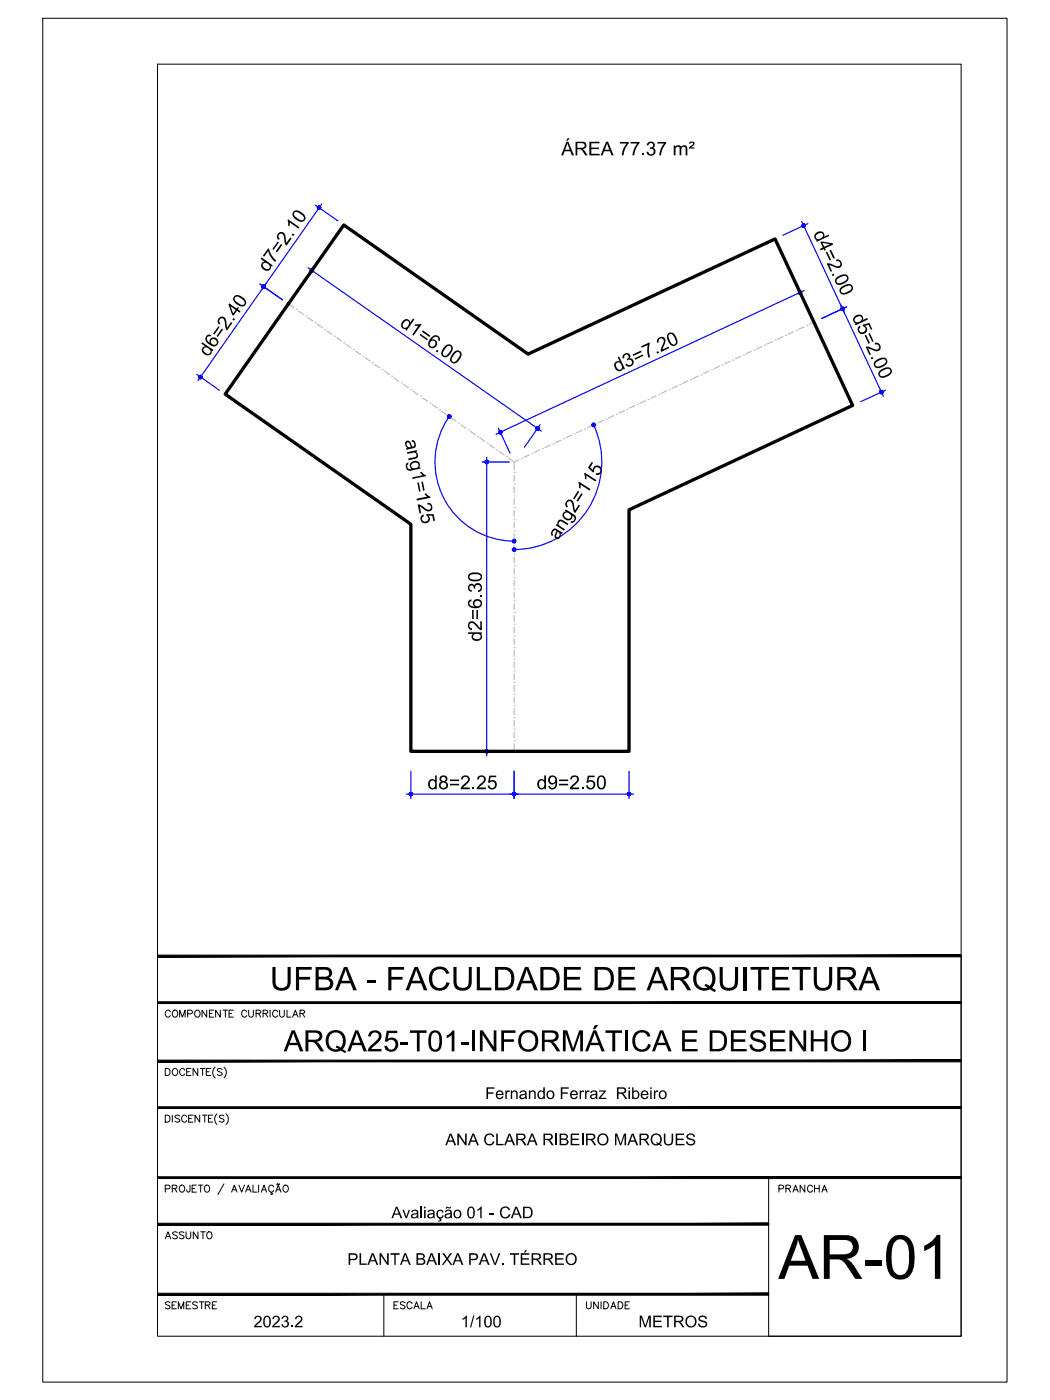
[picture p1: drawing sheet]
<svg xmlns="http://www.w3.org/2000/svg" width="229mm" height="305mm" viewBox="0 0 229 305" stroke-linecap="round" stroke-linejoin="round" font-family="sans-serif">
<!-- layer: ARQ_EIXO CINZA 04 -->
<g fill="none" stroke="#bababa" stroke-width=".25">
<path d="M62.8 66.2l1.2 .8M64.5 67.4h.1M65 67.7l1 .8M66.5 68.8h.1M67.1 69.2l1 .7M68.6 70.3h.1M69.1 70.6l1.1 .8M70.7 71.7h.1M71.2 72.1l1.1 .7M72.8 73.2h.1M73.3 73.5l1 .8M74.9 74.6h.1"/>
<path d="M75.4 75l1.1 .7M77 76.1h.1M77.5 76.5l1 .7M79 77.6h.1M79.5 77.9l1.1 .8M81.1 79h.1M81.6 79.4l1.1 .7M156.6 79.7l-1.1 .6M157.2 79.5h.1M159 78.7l-1.2 .5M159.5 78.4h.1M161.2 77.6l-1.1 .5"/>
<path d="M161.8 77.3h.1M163.5 76.5l-1.1 .5M164.1 76.2h.1M165.9 75.4l-1.2 .6M166.4 75.2h.1M168.1 74.4l-1.1 .5M168.7 74.1h.1M170.5 73.3l-1.2 .5M171 73h.1M172.8 72.2l-1.2 .6M173.4 72h.1M175 71.2l-1.1 .5"/>
<path d="M175.6 70.9h.1M177.2 70.1l-1 .5M83.2 80.5h.1M83.7 80.8l1.1 .7M85.3 81.9h.1M85.8 82.3l1 .7M87.4 83.4h.1M87.9 83.7l1 .8M89.5 84.8h.1M90 85.2l1 .7M91.5 86.3h.1M92 86.7l1.1 .7"/>
<path d="M93.6 87.8h.1M94.1 88.1l1.1 .7M95.7 89.2h.1M96.2 89.6l1 .7M97.7 90.6h.1M98.3 91l1 .7M99.8 92.1h.1M100.4 92.5l1 .7M101.9 93.6h.1M102.4 93.9l1.1 .8M104 95h.1M104.5 95.4l1.1 .7"/>
<path d="M106.1 96.5h.1M106.6 96.9l1.1 .7M108.2 98h.1M108.7 98.3l1 .7M110.2 99.4h.1M110.8 99.8l1.1 .8M113.5 99.9h.1M115.2 99.1l-1.2 .5M115.8 98.8h.1M117.5 98l-1.1 .5M118.1 97.7h.1M119.8 96.9l-1.1 .6"/>
<path d="M120.4 96.6h.1M122.1 95.8l-1.2 .6M122.7 95.5h.1M124.4 94.7l-1.1 .6M125 94.5h.1M126.7 93.7l-1.1 .5M127.3 93.4h.1M129 92.6l-1.1 .5M129.6 92.3h.1M131.3 91.5l-1.1 .6M131.9 91.3h.1M133.6 90.5l-1.1 .5"/>
<path d="M134.2 90.2h.1M135.9 89.4l-1.1 .5M136.5 89.1h.1M138.2 88.3l-1.1 .6M138.8 88.1h.1M140.5 87.2l-1.1 .6M141.1 87h.1M142.8 86.2l-1.1 .5M143.4 85.9h.1M145.1 85.1l-1.1 .5M145.7 84.8h.1M147.4 84l-1.1 .5"/>
<path d="M148 83.7h.1M149.7 82.9l-1.1 .6M150.3 82.7h.1M152.1 81.9l-1.2 .5M152.6 81.6h.1M154.3 80.8l-1.1 .5M154.9 80.5h.1M111.9 118.1h.1M111.9 115.6h.1M111.9 113h.1M111.9 110.5h.1M111.9 108h.1"/>
<path d="M111.9 105.4h.1M111.9 102.9h.1M111.9 103.5v1.3M111.9 106v1.3M111.9 108.6v1.3M111.9 111.1v1.3M111.9 113.7v1.2M111.9 116.2v1.3M111.9 118.7v1.3M112.9 100.1l-1 .5v1.6M111.9 138.4h.1M111.9 135.9h.1"/>
<path d="M111.9 133.4h.1M111.9 130.8h.1M111.9 128.3h.1M111.9 125.7h.1M111.9 123.2h.1M111.9 120.7h.1M111.9 121.3v1.3M111.9 123.8v1.3M111.9 126.4v1.2M111.9 128.9v1.3M111.9 131.4v1.3M111.9 134v1.3"/>
<path d="M111.9 136.5v1.3M111.9 139.1v1.2M111.9 158.8h.1M111.9 156.2h.1M111.9 153.7h.1M111.9 151.1h.1M111.9 148.6h.1M111.9 146.1h.1M111.9 143.5h.1M111.9 141h.1M111.9 141.6v1.3M111.9 144.1v1.3"/>
<path d="M111.9 146.7v1.3M111.9 149.2v1.3M111.9 151.8v1.2M111.9 154.3v1.3M111.9 156.8v1.3M111.9 159.4v1.3M111.9 161.3h.1M111.9 161.9v1.7"/>
</g>
<!-- layer: COTA AZUL -->
<g fill="none" stroke="#00f" stroke-width=".25">
<path d="M67.1 58.3l50.8 35.6M68.5 58l-3.5 4.9M68.7 44.7l4.9 3.4M70.1 44.4l-13.2 18.8M174.5 48.2l17.8 38.1M175.9 48.7l-5.5 2.5M56.6 61.8l4.9 3.5M58 61.6l-14.9 21.3M173.7 62.8l2.6 5.4M175.1 63.2l-67.1 31.3M184.3 66.8l-5.4 2.5M42.8 81.5l5 3.5"/>
<path d="M97.8 90.7a17.3 17.3 0 0 0 14.2 27.1M106 99.6v65M108.5 93.2l2.5 5.4M117.6 92.5l-3.4 4.9M129.2 92.5a19.1 19.1 0 0 1-17.2 27.1M192.8 85l-5.4 2.5M104.9 100.6h6M88.4 172.9h49.5M89.5 167.9v6M104.9 163.6h6M111.9 167.9v6M136.9 167.9v6"/>
</g>
<g fill="#00f" stroke="#00f" stroke-width=".22">
<path d="M117.1 93.3l.2 .2 .1-.2zM117.1 93.3l.3-.2v.2zM117.3 93l-.2 .3 .3-.2z"/>
<path d="M117.1 92.9v.4l.2-.3zM116.9 92.9h.2v.4zM116.9 92.9l-.1 .1 .3 .3z"/>
<path d="M116.8 93l-.1 .3h.4zM116.7 93.3h.4l-.4 .1zM116.7 93.4l.1 .2 .3-.3z"/>
<path d="M117.1 93.3l-.3 .3h.2zM117.1 93.3l.1 .3h-.2zM117.1 93.3l.1 .3 .1-.1z"/>
<path d="M105.8 100.2l.2 .4v-.4zM105.6 100.4l.2-.2 .2 .4zM105.6 100.4v.2h.4z"/>
<path d="M105.6 100.6v.2l.4-.2zM105.6 100.8l.4-.2-.2 .3zM106 100.6l-.2 .3 .2 .1z"/>
<path d="M106 100.6v.4l.1-.1zM106 100.6l.3 .2-.2 .1zM106 100.6l.3 .2v-.2z"/>
<path d="M106 100.6h.3v-.2zM106.1 100.2l.2 .2-.3 .2zM106 100.2v.4l.1-.4z"/>
<path d="M106 163.6v.4l.1-.1zM106 163.6l.3 .1-.2 .2zM106 163.6l.3 .1v-.1z"/>
<path d="M106 163.6h.3v-.2zM106.1 163.2l.2 .2-.3 .2zM106 163.2v.4l.1-.4z"/>
<path d="M105.8 163.2l.2 .4v-.4zM105.8 163.2l.2 .4-.4-.2zM105.6 163.4v.2h.4z"/>
<path d="M105.6 163.6v.1l.4-.1zM105.6 163.7l.4-.1-.2 .3zM106 163.6l-.2 .3 .2 .1z"/>
<path d="M108.6 94.3l.1 .1 .2-.3zM108.9 94.1v.4l-.2-.1zM108.9 94.1v.4l.2-.1z"/>
<path d="M108.9 94.1l.2 .3 .1-.1zM108.9 94.1h.4l-.1 .2zM108.9 94.1h.4v-.2z"/>
<path d="M109.1 93.8l-.2 .3 .4-.2zM109 93.7l.1 .1-.2 .3zM108.8 93.8l.1 .3 .1-.4z"/>
<path d="M108.8 93.8l-.2 .1 .3 .2zM108.6 93.9l.3 .2h-.4zM108.5 94.1l.1 .2 .3-.2z"/>
<path d="M174.4 63.4l-.2 .3 .3-.2zM174.2 63.3l.2 .1-.2 .3zM174 63.3l.2 .4v-.4z"/>
<path d="M173.9 63.5l.3 .2-.2-.4zM173.9 63.5l.3 .2h-.4zM173.8 63.7v.1l.4-.1z"/>
<path d="M173.8 63.8l.1 .2 .3-.3zM174.2 63.7v.4l-.3-.1zM174.2 63.7v.4l.1-.1z"/>
<path d="M174.2 63.7l.1 .3 .2-.1zM174.2 63.7h.3v.2zM174.2 63.7h.3v-.2z"/>
<path d="M174.7 48.9l.3 .2-.2-.3zM174.7 48.9l.3 .2h-.4zM174.6 49.1v.2l.4-.2z"/>
<path d="M174.6 49.3l.2 .1 .2-.3zM175 49.1v.4l-.2-.1zM175 49.1v.4l.1-.1z"/>
<path d="M175 49.1l.1 .3 .2-.1zM175 49.1h.3v.2zM175 49.1h.3v-.1z"/>
<path d="M175.2 48.8l-.2 .3 .3-.1zM175 48.7l.2 .1-.2 .3zM174.8 48.8l.2 .3v-.4z"/>
<path d="M183.4 67.2l.2 .4 .1-.1zM183.4 67.2l.4 .1-.1 .2zM183.4 67.2l.4 .1v-.2z"/>
<path d="M183.6 66.9l-.2 .3 .4-.1zM183.5 66.9h.1l-.2 .3zM183.3 66.9l.1 .3 .1-.3z"/>
<path d="M183.1 67l.3 .2-.1-.3zM183.1 67l.3 .2h-.4zM183 67.2l.1 .2 .3-.2z"/>
<path d="M183.1 67.4l.1 .2 .2-.4zM183.4 67.2v.4h-.2zM183.4 67.2v.4h.2z"/>
<path d="M183.1 67l.3 .2-.1-.3zM183.1 67l.3 .2h-.4zM183 67.2l.1 .2 .3-.2z"/>
<path d="M183.1 67.4l.1 .2 .2-.4zM183.4 67.2v.4h-.2zM183.4 67.2v.4h.2z"/>
<path d="M183.4 67.2l.2 .4 .1-.1zM183.4 67.2l.4 .1-.1 .2zM183.4 67.2l.4 .1v-.2z"/>
<path d="M183.6 66.9l-.2 .3 .4-.1zM183.5 66.9h.1l-.2 .3zM183.3 66.9l.1 .3 .1-.3z"/>
<path d="M191.9 85.4l.1 .3 .2-.1zM191.9 85.4h.3v.2zM191.9 85.4h.3v-.2z"/>
<path d="M192.1 85l-.2 .4 .3-.2zM191.9 85h.2l-.2 .4zM191.7 85l.2 .4v-.4z"/>
<path d="M191.6 85.1l.3 .3-.2-.4zM191.6 85.1l.3 .3-.4-.1zM191.5 85.3l.1 .2 .3-.1z"/>
<path d="M191.6 85.5l.1 .2 .2-.3zM191.9 85.4v.3h-.2zM191.9 85.4v.3h.1z"/>
<path d="M57.4 62.1v.3l.3-.3zM57.3 62.1h.1v.3zM57.1 62.2l.3 .2-.1-.3z"/>
<path d="M57.1 62.2v.2h.3zM57.1 62.4h.3l-.3 .2zM57.1 62.6l.1 .1 .2-.3z"/>
<path d="M57.4 62.4l-.2 .3 .2 .1zM57.4 62.4l.2 .3-.2 .1zM57.4 62.4l.2 .3 .1-.1z"/>
<path d="M57.4 62.4l.3 .2 .1-.2zM57.4 62.4l.4-.1v.1zM57.7 62.1l-.3 .3 .4-.1z"/>
<path d="M43.6 82.1l-.2 .3 .2 .1zM43.6 82.1l.2 .3-.2 .1zM43.6 82.1l.2 .3 .2-.1z"/>
<path d="M43.6 82.1l.4 .2v-.2zM43.6 82.1l.4-.2v.2zM43.9 81.8l-.3 .3 .4-.2z"/>
<path d="M43.7 81.7l-.1 .4 .3-.3zM43.5 81.7h.2l-.1 .4zM43.3 81.9l.3 .2-.1-.4z"/>
<path d="M43.3 81.9v.1l.3 .1zM43.3 82l.3 .1-.3 .2zM43.3 82.3l.1 .1 .2-.3z"/>
<path d="M57.4 62.4l-.2 .3 .2 .1zM57.4 62.4l.2 .3-.2 .1zM57.4 62.4l.2 .3 .1-.1z"/>
<path d="M57.4 62.4l.3 .2 .1-.2zM57.4 62.4l.4-.1v.1zM57.7 62.1l-.3 .3 .4-.1z"/>
<path d="M57.4 62.1v.3l.3-.3zM57.3 62.1h.1v.3zM57.1 62.2l.3 .2-.1-.3z"/>
<path d="M57.1 62.2v.2h.3zM57.1 62.4h.3l-.3 .2zM57.1 62.6l.1 .1 .2-.3z"/>
<path d="M69.5 44.8v.4l.2-.3zM69.3 44.9l.2-.1v.4zM69.2 45l.3 .2-.2-.3z"/>
<path d="M69.2 45l-.1 .2h.4zM69.1 45.2h.4l-.4 .2zM69.1 45.4l.2 .1 .2-.3z"/>
<path d="M69.5 45.2l-.2 .3 .1 .1zM69.5 45.2l.1 .4h-.2zM69.5 45.2l.1 .4 .2-.2z"/>
<path d="M69.5 45.2l.3 .2v-.1zM69.5 45.2l.3-.2v.3zM69.7 44.9l-.2 .3 .3-.2z"/>
<path d="M111.9 172.9h.4v-.2zM112.1 172.6l.2 .1-.4 .2zM111.9 172.5v.4l.2-.3z"/>
<path d="M111.8 172.6l.1 .3v-.4zM111.6 172.7l.2-.1 .1 .3zM111.6 172.7l-.1 .2h.4z"/>
<path d="M111.5 172.9l.1 .2 .3-.2zM111.6 173.1l.3-.2-.1 .3zM111.9 172.9l-.1 .3 .1 .1z"/>
<path d="M111.9 172.9v.4l.2-.1zM111.9 172.9l.4 .2-.2 .1zM111.9 172.9l.4 .2v-.2z"/>
<path d="M89.1 172.9v.2l.4-.2zM89.1 173.1l.4-.2-.3 .3zM89.5 172.9l-.3 .3 .3 .1z"/>
<path d="M89.5 172.9v.4l.1-.1zM89.5 172.9l.2 .2-.1 .1zM89.5 172.9l.2 .2 .1-.2z"/>
<path d="M89.5 172.9h.3l-.1-.2zM89.6 172.6l.1 .1-.2 .2zM89.5 172.5v.4l.1-.3z"/>
<path d="M89.2 172.6l.3 .3v-.4zM89.2 172.6l.3 .3-.4-.2zM89.1 172.7v.2h.4z"/>
<path d="M136.9 172.9h.4l-.1-.2zM137.1 172.6l.1 .1-.3 .2zM136.9 172.5v.4l.2-.3z"/>
<path d="M136.7 172.6l.2 .3v-.4zM136.7 172.6l.2 .3-.3-.2zM136.6 172.7v.2h.3z"/>
<path d="M136.6 172.9v.2l.3-.2zM136.6 173.1l.3-.2-.2 .3zM136.9 172.9l-.2 .3 .2 .1z"/>
<path d="M136.9 172.9v.4l.2-.1zM136.9 172.9l.3 .2-.1 .1zM136.9 172.9l.3 .2 .1-.2z"/>
<path d="M111.5 172.9l.1 .2 .3-.2zM111.6 173.1l.3-.2-.1 .3zM111.9 172.9l-.1 .3 .1 .1z"/>
<path d="M111.9 172.9v.4l.2-.1zM111.9 172.9l.4 .2-.2 .1zM111.9 172.9l.4 .2v-.2z"/>
<path d="M111.9 172.9h.4v-.2zM112.1 172.6l.2 .1-.4 .2zM111.9 172.5v.4l.2-.3z"/>
<path d="M111.8 172.6l.1 .3v-.4zM111.6 172.7l.2-.1 .1 .3zM111.6 172.7l-.1 .2h.4z"/>
<path d="M97.8 90.3v.4l.2-.3zM97.7 90.3h.1v.4zM97.5 90.5l.3 .2-.1-.4z"/>
<path d="M97.5 90.5v.2h.3zM97.5 90.7h.3l-.3 .1zM97.5 90.8l.1 .2 .2-.3z"/>
<path d="M97.8 90.7l-.2 .3 .2 .1zM97.8 90.7l.2 .3-.2 .1zM97.8 90.7l.2 .3 .1-.1z"/>
<path d="M97.8 90.7l.3 .2 .1-.2zM97.8 90.7l.4-.1v.1zM98 90.4l-.2 .3 .4-.1z"/>
<path d="M111.9 117.8h.4v-.2zM112.1 117.5l.2 .1-.4 .2zM111.9 117.4v.4l.2-.3z"/>
<path d="M111.8 117.5l.1 .3v-.4zM111.8 117.5l.1 .3-.3-.2zM111.6 117.6l-.1 .2h.4z"/>
<path d="M111.5 117.8l.1 .2 .3-.2zM111.6 118l.3-.2-.1 .4zM111.9 117.8l-.1 .4h.1z"/>
<path d="M111.9 117.8v.4h.2zM111.9 117.8l.4 .2-.2 .2zM111.9 117.8l.4 .2v-.2z"/>
<path d="M111.5 119.7l.1 .1 .3-.1zM111.6 119.8l.3-.1-.1 .3zM111.9 119.7l-.1 .3 .1 .1z"/>
<path d="M111.9 119.7v.4l.2-.1zM111.9 119.7l.4 .1-.2 .2zM111.9 119.7l.4 .1v-.1z"/>
<path d="M111.9 119.7h.4v-.2zM112.1 119.3l.2 .2-.4 .2zM111.9 119.3v.4l.2-.4z"/>
<path d="M111.8 119.3l.1 .4v-.4zM111.6 119.5l.2-.2 .1 .4zM111.6 119.5l-.1 .2h.4z"/>
<path d="M129.1 92.2l-.2 .1 .3 .2zM128.9 92.3l.3 .2h-.3zM128.9 92.5v.2l.3-.2z"/>
<path d="M128.9 92.7l.1 .1 .2-.3zM129.2 92.5v.4l-.2-.1zM129.2 92.5v.4l.2-.1z"/>
<path d="M129.2 92.5l.2 .3 .1-.1zM129.2 92.5h.4l-.1 .2zM129.2 92.5h.4v-.1z"/>
<path d="M129.5 92.2l-.3 .3 .4-.1zM129.3 92.1l.2 .1-.3 .3zM129.1 92.2l.1 .3 .1-.4z"/>
</g>
<!-- layer: 0 -->
<path d="M74.8 49l40.2 28.1 53.7-25.1 16.9 36.3-48.7 22.7v52.6h-47.4v-49.5l-40.5-28.3z" fill="none" stroke="#000" stroke-width=".72"/>
<!-- layer: MRG_EXTERNA -->
<path d="M9.3 4h209.9v296.9h-209.9z" fill="none" stroke="#000" stroke-width=".22"/>
<!-- layer: MRG_INTERNA -->
<path d="M34.3 14h175v276.9h-175z" fill="none" stroke="#000" stroke-width=".22"/>
<!-- layer: SIMB_01 -->
<g fill="#000" stroke="#000" stroke-width=".22">
<path d="M34.3 218.1v.4l175-.4zM34.3 218.5l175-.4v.4z"/>
<path d="M34.3 207.9v.4l175-.4zM34.3 208.3l175-.4v.4z"/>
<path d="M34.3 230.8v.4l175-.4zM34.3 231.2l175-.4v.4z"/>
<path d="M34.3 256.2v.4l175-.4zM34.3 256.6l175-.4v.4z"/>
<path d="M34.3 241v.3l175-.3zM34.3 241.3l175-.3v.3z"/>
<path d="M34.3 266.3v.4l133-.4zM34.3 266.7l133-.4v.4z"/>
<path d="M34.3 282h133v-.4zM34.3 281.6h133l-133 .4z"/>
</g>
<g fill="none" stroke="#000" stroke-width=".22">
<path d="M45 219.9v1.5l-1-1.5v1.5M46.5 219.9h-.9v1.5h.9M48 219.9v1.5l-1.1-1.5v1.5M48.6 219.9h1M49.1 219.9v1.5M50.8 219.9h-.9v1.5h.9M54.1 219.9v1.1l.5 .4h.3l.3-.4v-1.1M58.8 219.9v1.5M60.9 219.9v1.1l.4 .4 .5-.2 .1-1.3M62.5 219.9v1.5h.9M209.3 208.1v82.8h-42v-34.5M36 232.6h.5a.82 .82 0 0 1 .5 .8 .82 .82 0 0 1-.5 .7h-.5z"/>
<path d="M37.1 220.3a.56 .56 0 0 0-.7-.4 .56 .56 0 0 0-.4 .6 .63 .63 0 0 0 .2 .8 .63 .63 0 0 0 .9-.2M37.7 220.1a.72 .72 0 0 1 1 .2 .72 .72 0 0 1-.3 1.1 .72 .72 0 0 1-.9-.4 .72 .72 0 0 1 .2-.9zM37.7 232.8a.72 .72 0 0 1 1 .2 .72 .72 0 0 1-.3 1.1 .72 .72 0 0 1-.9-.4 .72 .72 0 0 1 .2-.9zM39.1 221.4v-1.5l.6 1.5 .6-1.5v1.5M40.2 233a.56 .56 0 0 0-.6-.4 .56 .56 0 0 0-.5 .6 .63 .63 0 0 0 .3 .8 .63 .63 0 0 0 .8-.2M40.6 233.3h.6M40.9 220.7l.9-.1v-.5l-.3-.2h-.6v1.5M41.6 232.6h-1v1.5h1M42.7 220a.71 .71 0 0 1 .9 .7 .71 .71 0 0 1-.9 .7l-.3-.5v-.4zM43.1 232.6v1.5l-1.1-1.5v1.5M43.6 232.6h1M44.1 232.6v1.5"/>
<path d="M44.9 233.3h.6M45.6 220.6h.5M45.9 232.6h-1v1.5h1M46.8 232.3a1.57 1.57 0 0 0 0 2.4M48.3 232.8l-.3-.2-.7 .2 .2 .4 .5 .2 .3 .3v.2l-.3 .2-.7-.2M48.8 232.3a1.57 1.57 0 0 1 0 2.4M49.9 220.6h.5M53.7 220.3a.56 .56 0 0 0-.6-.4 .56 .56 0 0 0-.5 .6 .63 .63 0 0 0 .3 .8 .63 .63 0 0 0 .8-.2M55.8 220.6h.8l.2-.4-.4-.3h-.6v1.5M56.3 220.6l.5 .8M57.3 220.6h.8l.2-.4-.4-.3h-.6v1.5M57.8 220.6l.5 .8"/>
<path d="M60.5 220.3a.56 .56 0 0 0-.7-.4 .56 .56 0 0 0-.4 .6 .63 .63 0 0 0 .2 .8 .63 .63 0 0 0 .9-.2M63.7 221.4l.6-1.5 .6 1.5M65.3 220.6h.9l.1-.4-.3-.3h-.7v1.5M65.8 220.6l.5 .8M36 242.8h.5a.82 .82 0 0 1 .5 .7 .82 .82 0 0 1-.5 .8h-.5zM36 258.8l.9-.1 .1-.6-1-.1v1.5M37.5 258.7l1-.1v-.5l-1-.1v1.5M37.5 242.8v1.5M38 258.7l.5 .8M39.1 243l-.3-.2-.7 .2 .2 .4 .7 .3 .1 .2v.2l-.3 .2-.7-.2M39.2 258.2a.72 .72 0 0 1 1 .2 .72 .72 0 0 1-.3 1.1 .72 .72 0 0 1-.9-.4 .72 .72 0 0 1 .2-.9zM40.6 243.2a.56 .56 0 0 0-.6-.4 .56 .56 0 0 0-.5 .6 .63 .63 0 0 0 .3 .8 .63 .63 0 0 0 .8-.2"/>
<path d="M41.1 243.5h.6M41.4 258l-.1 1.4-.4 .1-.2-.1-.1-.4M41.8 258.7h.6M42 242.8h-.9v1.5h.9M42.8 258h-1v1.5h1M43.2 258h1M43.5 242.8v1.5l-1-1.5v1.5M43.7 258v1.5M44.1 242.8h1M44.6 242.8v1.5M44.6 258.2a.63 .63 0 0 1 .8-.1 .63 .63 0 0 1 .2 .9 .57 .57 0 0 1-.5 .6 .57 .57 0 0 1-.6-.6zM45.4 243.5h.5"/>
<path d="M46.3 242.8h-.9v1.5h.9M47.2 242.5a1.57 1.57 0 0 0 0 2.3M48.8 243l-.4-.2-.6 .2 .1 .4 .7 .3 .2 .2v.2l-.4 .2-.6-.2M48.8 257.7l-1.3 2.4M49.2 242.5a1.57 1.57 0 0 1 0 2.3M50.4 259.5l.6-1.5 .6 1.5M50.7 259h.7M52 258l.6 1.5 .6-1.5M53.5 259.5l.6-1.5 .6 1.5M53.7 259h.7M55.1 258v1.5h.9M56.3 258v1.5"/>
<path d="M56.9 259.5l.6-1.5 .5 1.5M57.1 259h.7M59.1 259.5v.3l.2 .2h-.4M59.6 258.4a.6 .6 0 0 0-.9-.3 .6 .6 0 0 0-.2 .9 .54 .54 0 0 0 .4 .5 .54 .54 0 0 0 .7-.3M60 259.5l.6-1.5 .6 1.5M60.2 259h.8M60.3 257.8l-.1 .1M60.3 257.8h.2M60.5 257.8l.1 .1M60.6 257.9h.2M60.9 257.7l-.1 .2M61.8 258.2a.72 .72 0 0 1 1 .2 .72 .72 0 0 1-.3 1.1 .72 .72 0 0 1-.9-.4 .72 .72 0 0 1 .2-.9z"/>
<path d="M83.6 281.8v9.1M125.5 281.8v9.1"/>
</g>
<text font-size="13.3" x="169.5" y="278.4">AR-01</text>
<text font-size="7.1" x="58.8" y="215.6">UFBA - FACULDADE DE ARQUITETURA</text>
<text font-size="6.4" x="61.8" y="228.9">ARQA25-T01-INFORMÁTICA E DESENHO I</text>
<g font-size="4.4">
<text x="168.3" y="260.7">PRANCHA</text>
<text x="34.9" y="270.9">ASSUNTO</text>
<text x="34.9" y="286.1">SEMESTRE</text>
<text x="84.7" y="286.1">ESCALA</text>
<text x="126.3" y="286.1">UNIDADE</text>
</g>
<g font-size="4.2">
<text x="122.2" y="33.8">ÁREA 77.37 m²</text>
<text x="177" y="50.8" transform="rotate(65 177 50.8)">d4=2.00</text>
<text x="58.2" y="59.4" transform="rotate(-55 58.2 59.4)">d7=2.10</text>
<text x="86.8" y="70.9" transform="rotate(35 86.8 70.9)">d1=6.00</text>
<text x="185.4" y="69" transform="rotate(65 185.4 69)">d5=2.00</text>
<text x="45.3" y="77.9" transform="rotate(-55 45.3 77.9)">d6=2.40</text>
<text x="134.2" y="81.2" transform="rotate(-25 134.2 81.2)">d3=7.20</text>
<text x="88.1" y="95.9" transform="rotate(78 88.1 95.9)">ang1=125</text>
<text x="121.4" y="117.7" transform="rotate(-58 121.4 117.7)">ang2=115</text>
<text x="104.9" y="139.7" transform="rotate(-90 104.9 139.7)">d2=6.30</text>
<text x="93" y="171.8">d8=2.25</text>
<text x="116.8" y="171.8">d9=2.50</text>
</g>
<g font-size="3.5">
<text x="105.6" y="239.3">Fernando Ferraz Ribeiro</text>
<text x="96.9" y="249.3">ANA CLARA RIBEIRO MARQUES</text>
<text x="85.2" y="265.2">Avaliação 01 - CAD</text>
<text x="75.6" y="275.4">PLANTA BAIXA PAV. TÉRREO</text>
<text x="55.2" y="289">2023.2</text>
<text x="100.3" y="289">1/100</text>
<text x="139" y="289">METROS</text>
</g>
</svg>
